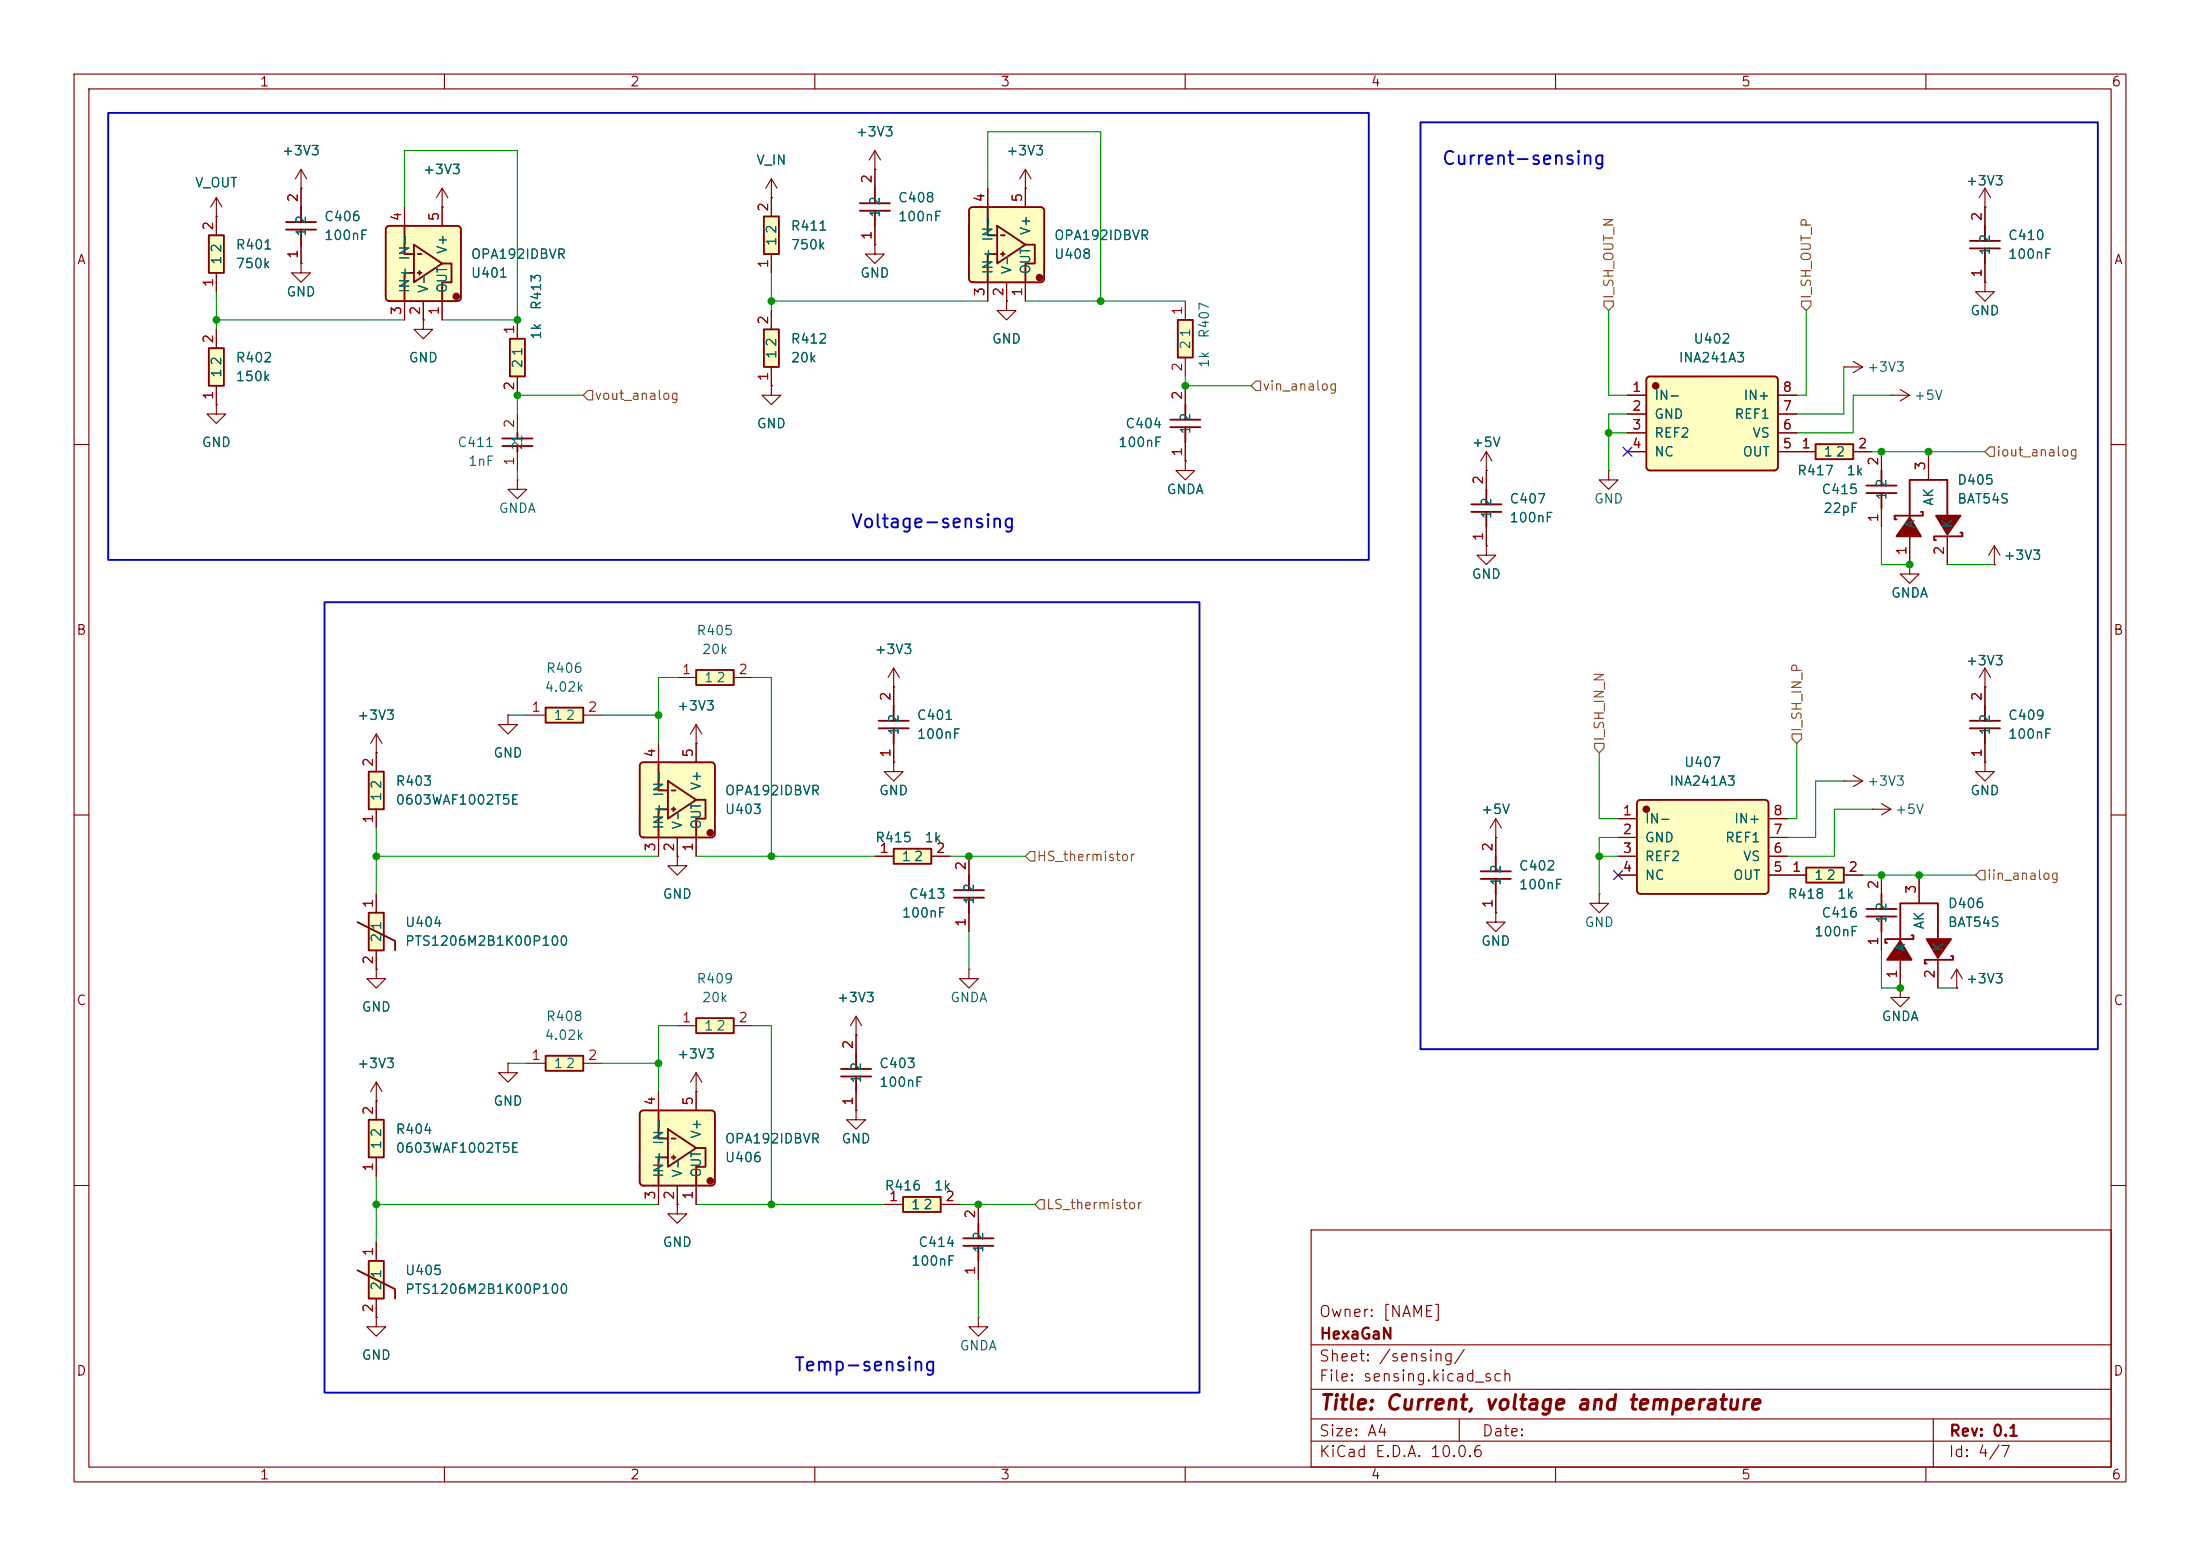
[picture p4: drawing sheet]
<svg xmlns="http://www.w3.org/2000/svg" width="297mm" height="210mm" viewBox="0 0 297 210" stroke-linecap="round" stroke-linejoin="round" font-family="sans-serif">
<g fill="none" stroke="#840000" stroke-width=".15">
<path d="M10 10h277v190h-277zM12 12h273v186h-273zM60 10v2M110 10v2M160 10v2M210 10v2M260 10v2M118.1 33v1.3h1.3l-1.3 1.3-1.3-1.3h1.3M118.1 33h.1M118.1 22.9h.1M118.1 20.3l-.8 1.3M118.1 20.3l.8 1.3"/>
<path d="M118.1 20.3v2.6M104.1 52.1v1.2h1.3l-1.3 1.3-1.2-1.3h1.2M104.1 52.1h.1M10 60h2M285 60h2M10 110h2M285 110h2M10 160h2M177 166h108v32h-108zM285 160h2M60 198v2M110 198v2"/>
<path d="M160 198v2M177 194.5h108M177 191.5h108M177 187.5h108M177 181.5h108M197 191.5v3M210 198v2M260 198v2M261 191.5v6.5"/>
</g>
<path d="M86.5 150l.4-.1h9.2l.3 .2 .1 .3v9.2l-.1 .3-.4 .1h-9.1a.51 .51 0 0 1-.5-.5v-9.2z" fill="#ffffc2"/>
<circle cx="95.9" cy="159.4" r=".38" fill="#840000" stroke="#840000" stroke-width=".25"/>
<path d="M86.5 150l.4-.1h9.2l.3 .2 .1 .3v9.2l-.1 .3-.4 .1h-9.1a.51 .51 0 0 1-.5-.5v-9.2zM88.9 149.9v3.8h1.3M90.2 152.4l3.8 2.5-3.8 2.6zM90.2 156.2h-1.3v3.8M90.7 153.7h.5M90.7 156.2h.5M90.9 156v.5M94 154.9h1.2v2.6h-1.2v2.5" fill="none" stroke="#840000" stroke-width=".25"/>
<path d="M88.9 147.3v2.6M94 147.3v2.6M88.9 160v2.6M91.4 160v2.6M94 160v2.6" fill="none" stroke="#840000" stroke-width=".15"/>
<path d="M131 28.1l.3-.2h9.3l.3 .3 .1 .2v9.3l-.2 .3-.3 .1h-9.2a.51 .51 0 0 1-.5-.5v-9.3z" fill="#ffffc2"/>
<circle cx="140.3" cy="37.5" r=".38" fill="#840000" stroke="#840000" stroke-width=".25"/>
<path d="M131 28.1l.3-.2h9.3l.3 .3 .1 .2v9.3l-.2 .3-.3 .1h-9.2a.51 .51 0 0 1-.5-.5v-9.3zM133.3 27.9v3.9h1.3M134.6 30.5l3.8 2.5-3.8 2.6zM134.6 34.3h-1.3v3.8M135.1 31.8h.5M135.1 34.3h.5M135.4 34v.5M138.4 33h1.3v2.6h-1.3v2.5" fill="none" stroke="#840000" stroke-width=".25"/>
<path d="M133.3 25.4v2.5M133.3 38.1v2.5M135.9 38.1v2.5M138.4 25.4v2.5M138.4 38.1v2.5" fill="none" stroke="#840000" stroke-width=".15"/>
<path d="M86.5 103l.4-.1h9.2l.3 .2 .1 .3v9.2l-.1 .3-.4 .1h-9.1a.51 .51 0 0 1-.5-.5v-9.2z" fill="#ffffc2"/>
<circle cx="95.9" cy="112.4" r=".38" fill="#840000" stroke="#840000" stroke-width=".25"/>
<g fill="none" stroke="#840000" stroke-width=".25">
<path d="M38.6 31h4.1M38.6 30h4.1M40.6 27.9v2.1M40.6 31v2M116.1 28.4h4M116.1 27.4h4M118.1 25.4v2M118.1 28.4v2.1M86.5 103l.4-.1h9.2l.3 .2 .1 .3v9.2l-.1 .3-.4 .1h-9.1a.51 .51 0 0 1-.5-.5v-9.2zM88.9 102.9v3.8h1.3M90.2 105.4l3.8 2.6-3.8 2.5zM90.2 109.2h-1.3v3.8"/>
<path d="M90.7 106.7h.5M90.7 109.2h.5M90.9 109v.5M94 108h1.2v2.5h-1.2v2.5M130.8 118.1v2M128.8 121.2h4M128.8 120.1h4M130.8 121.2v2"/>
</g>
<g fill="none" stroke="#840000" stroke-width=".15">
<path d="M29.2 29.2h.1M29.2 26.7l-.8 1.2M29.2 26.7l.8 1.2M29.2 26.7v2.5M40.6 25.4v2.5M40.6 33v2.6M118.1 22.9v2.5M118.1 30.5v2.5M138.4 25.4h.1M138.4 22.9l-.7 1.2M138.4 22.9l.8 1.2M138.4 22.9v2.5"/>
<path d="M94 97.8v5.1M94 97.8l-.8 1.3M94 97.8l.7 1.3M88.9 100.3v2.6M88.9 113v2.6M91.4 115.6v1.2h1.3l-1.3 1.3-1.2-1.3h1.2M91.4 115.6h.1M91.4 113v2.6M94 100.3h.1M94 113v2.6M130.8 115.6v2.5M130.8 130.8v1.3h1.3l-1.3 1.3-1.3-1.3h1.3"/>
<path d="M130.8 130.8h.1M130.8 123.2v2.5M264.2 133.4h.1M264.2 130.8l-.8 1.3M264.2 130.8l.7 1.3M264.2 130.8v2.6M50.8 148.6h.1M50.8 146.1l-.8 1.2M50.8 146.1l.8 1.2M50.8 146.1v2.5"/>
</g>
<path d="M28.2 31.8h2v5h-2z" fill="#ffffc2"/>
<path d="M28.2 31.8h2v5h-2z" fill="none" stroke="#840000" stroke-width=".25"/>
<path d="M29.2 29.2v2.6M29.2 36.8v2.6" fill="none" stroke="#840000" stroke-width=".15"/>
<path d="M103.1 44.5h2.1v5h-2.1z" fill="#ffffc2"/>
<path d="M103.1 44.5h2.1v5h-2.1z" fill="none" stroke="#840000" stroke-width=".25"/>
<path d="M104.1 41.9v2.6M104.1 49.5v2.6" fill="none" stroke="#840000" stroke-width=".15"/>
<path d="M94 137.4h5.1v2h-5.1z" fill="#ffffc2"/>
<path d="M94 137.4h5.1v2h-5.1z" fill="none" stroke="#840000" stroke-width=".25"/>
<path d="M91.4 138.4h2.6M99.1 138.4h2.5M94 147.3h.1M94 144.8l-.8 1.3M94 144.8l.7 1.3M94 144.8v2.5" fill="none" stroke="#840000" stroke-width=".15"/>
<path d="M103.1 29.2h2.1v5.1h-2.1z" fill="#ffffc2"/>
<path d="M103.1 29.2h2.1v5.1h-2.1zM118.6 98.3h4.1M118.6 97.3h4.1M120.6 95.3v2M120.6 98.3v2" fill="none" stroke="#840000" stroke-width=".25"/>
<path d="M104.1 26.7v2.5M104.1 34.3v2.5M120.6 92.7v2.6M120.6 102.9v1.2h1.3l-1.3 1.3-1.2-1.3h1.2M120.6 102.9h.1M120.6 100.3v2.6" fill="none" stroke="#840000" stroke-width=".15"/>
<path d="M120.6 114.6h5.1v2h-5.1z" fill="#ffffc2"/>
<path d="M120.6 114.6h5.1v2h-5.1zM113.5 145.3h4.1M113.5 144.3h4.1M115.6 142.2v2.1M115.6 145.3v2" fill="none" stroke="#840000" stroke-width=".25"/>
<g fill="none" stroke="#840000" stroke-width=".15">
<path d="M40.6 25.4h.1M40.6 22.9l-.7 1.2M40.6 22.9l.8 1.2M40.6 22.9v2.5M68.6 96.5v1.3h1.2l-1.2 1.3-1.3-1.3h1.3M68.6 96.5h.1M118.1 115.6h2.5M125.7 115.6h2.6M115.6 139.7h.1M115.6 137.2v5M115.6 137.2l-.8 1.2M115.6 137.2l.7 1.2"/>
<path d="M115.6 149.9v1.2h1.2l-1.2 1.3-1.3-1.3h1.3M115.6 149.9h.1M115.6 147.3v2.6"/>
</g>
<path d="M68.8 45.7h2.1v5.1h-2.1z" fill="#ffffc2"/>
<path d="M68.8 45.7h2.1v5.1h-2.1z" fill="none" stroke="#840000" stroke-width=".25"/>
<path d="M69.8 43.2v2.5M69.8 50.8v2.5" fill="none" stroke="#840000" stroke-width=".15"/>
<path d="M52.2 30.6l.4-.1h9.2l.3 .2 .1 .3v9.2l-.1 .3-.4 .1h-9.1a.51 .51 0 0 1-.5-.5v-9.2z" fill="#ffffc2"/>
<circle cx="61.6" cy="40" r=".38" fill="#840000" stroke="#840000" stroke-width=".25"/>
<path d="M52.2 30.6l.4-.1h9.2l.3 .2 .1 .3v9.2l-.1 .3-.4 .1h-9.1a.51 .51 0 0 1-.5-.5v-9.2zM54.6 30.5v3.8h1.3M55.9 33l3.8 2.6-3.8 2.5zM55.9 36.8h-1.3v3.8M56.4 34.3h.5M56.4 36.8h.5M56.6 36.6v.5M59.7 35.6h1.3v2.5h-1.3v2.5M67.8 59.2h4.1M69.8 58.4v.8M67.8 60.2h4.1M69.8 60.2v.8" fill="none" stroke="#840000" stroke-width=".25"/>
<g fill="none" stroke="#840000" stroke-width=".15">
<path d="M54.6 27.9v2.6M59.7 27.9h.1M59.7 25.4v5.1M59.7 25.4l-.8 1.3M59.7 25.4l.8 1.3M54.6 40.6v2.6M57.1 40.6v2.6M59.7 40.6v2.6M69.8 55.9v2.5M135.9 40.6v1.3h1.3l-1.3 1.3-1.3-1.3h1.3M135.9 40.6h.1M69.8 64.8v1.2h1.3l-1.3 1.3-1.2-1.3h1.2"/>
<path d="M69.8 64.8h.1M69.8 61v2.5"/>
</g>
<path d="M159 43.2h2v5.1h-2z" fill="#ffffc2"/>
<path d="M159 43.2h2v5.1h-2z" fill="none" stroke="#840000" stroke-width=".25"/>
<path d="M160 40.6v2.6M160 48.3v2.5M248.9 105.4h.1M248.9 105.4h2.6M250.2 104.6l1.3 .8M251.5 105.4l-1.3 .8" fill="none" stroke="#840000" stroke-width=".15"/>
<path d="M243.8 117.1h5.1v2h-5.1z" fill="#ffffc2"/>
<path d="M243.8 117.1h5.1v2h-5.1z" fill="none" stroke="#840000" stroke-width=".25"/>
<path d="M241.3 118.1h2.5M248.9 118.1h2.6" fill="none" stroke="#840000" stroke-width=".15"/>
<path d="M73.7 95.5h5v2h-5z" fill="#ffffc2"/>
<path d="M73.7 95.5h5v2h-5z" fill="none" stroke="#840000" stroke-width=".25"/>
<path d="M71.1 96.5h2.6M78.7 96.5h2.6" fill="none" stroke="#840000" stroke-width=".15"/>
<path d="M49.8 104.1h2v5.1h-2z" fill="#ffffc2"/>
<path d="M158 57.7h4.1M158 56.6h4.1M160 54.6v2M160 57.7v2M49.8 104.1h2v5.1h-2zM256.5 127v-5.1h5.1v5.1M258.1 126.2h.2v.5h-3.8v.6h.3M263.4 129h.3v.5h-3.9v.5h.3" fill="none" stroke="#840000" stroke-width=".25"/>
<g fill="none" stroke="#840000" stroke-width=".15">
<path d="M40.6 35.6v1.2h1.3l-1.3 1.3-1.2-1.3h1.2M40.6 35.6h.1M29.2 54.6v1.3h1.3l-1.3 1.3-1.3-1.3h1.3M29.2 54.6h.1M57.1 43.2v1.3h1.3l-1.3 1.2-1.2-1.2h1.2M57.1 43.2h.1M160 52.1v2.5M160 59.7v2.5M160 62.2v1.3h1.3l-1.3 1.3-1.3-1.3h1.3M160 62.2h.1M50.8 101.6v2.5M50.8 109.2v2.6"/>
<path d="M252.7 109.2h.1M252.7 109.2h2.6M254 108.5l1.3 .7M255.3 109.2l-1.3 .8M259.1 118.1v3.8M256.5 129.5v3.9M261.6 129.5v3.9"/>
</g>
<g fill="#840000" stroke="#840000" stroke-width=".25">
<path d="M256.5 127l1.6 2.5h-3.3z"/>
<path d="M260.1 126.7h3.3l-1.8 2.6z"/>
</g>
<path d="M28.2 47h2v5.1h-2z" fill="#ffffc2"/>
<path d="M28.2 47h2v5.1h-2zM265.9 98.3h4.1M265.9 97.3h4.1M268 95.3v2M268 98.3v2M252 123.7h4M252 122.7h4M254 120.7v2M254 123.7v2" fill="none" stroke="#840000" stroke-width=".25"/>
<g fill="none" stroke="#840000" stroke-width=".15">
<path d="M104.1 26.7h.1M104.1 24.1l-.7 1.3M104.1 24.1l.8 1.3M104.1 24.1v2.6M29.2 44.5v2.5M29.2 52.1v2.5M268 92.7h.1M268 90.2v5.1M268 90.2l-.8 1.2M268 90.2l.7 1.2M254 118.1v2.6M268 102.9v1.2h1.2l-1.2 1.3-1.3-1.3h1.3"/>
<path d="M268 102.9h.1M268 100.3v2.6M254 125.7v2.6"/>
</g>
<path d="M221.1 108.1l.3-.1h16.9h.2l.3 .4v11.7a.51 .51 0 0 1-.5 .6h-16.8l-.3-.1-.2-.4v-11.7z" fill="#ffffc2"/>
<circle cx="222.3" cy="109.2" r=".38" fill="#840000" stroke="#840000" stroke-width=".25"/>
<path d="M198.6 69.1h4.1M198.6 68.1h4.1M200.7 66v2.1M200.7 69.1v2M199.9 118.6h4.1M199.9 117.6h4.1M201.9 115.6v2M201.9 118.6v2.1M221.1 108.1l.3-.1h16.9h.2l.3 .4v11.7a.51 .51 0 0 1-.5 .6h-16.8l-.3-.1-.2-.4v-11.7z" fill="none" stroke="#840000" stroke-width=".25"/>
<g fill="none" stroke="#840000" stroke-width=".15">
<path d="M200.7 63.5h.1M200.7 61v5M200.7 71.1v2.6M200.7 61l-.8 1.2M200.7 61l.7 1.2M201.9 113v2.6M218.4 110.5h2.6M218.4 113h2.6M218.4 115.6h2.6M218.4 118.1h2.6M238.8 110.5h2.5M238.8 113h2.5"/>
<path d="M238.8 115.6h2.5M238.8 118.1h2.5M201.9 123.2v1.3h1.3l-1.3 1.2-1.2-1.2h1.2M201.9 123.2h.1M201.9 120.7v2.5M215.9 120.7v1.2h1.3l-1.3 1.3-1.3-1.3h1.3M215.9 120.7h.1M256.5 133.4v1.2h1.3l-1.3 1.3-1.2-1.3h1.2M256.5 133.4h.1"/>
</g>
<path d="M245.1 59.9h5.1v2.1h-5.1z" fill="#ffffc2"/>
<path d="M245.1 59.9h5.1v2.1h-5.1z" fill="none" stroke="#840000" stroke-width=".25"/>
<path d="M242.6 61h2.5M250.2 61h2.5" fill="none" stroke="#840000" stroke-width=".15"/>
<path d="M222.4 50.9l.3-.1h16.8l.3 .1 .2 .3v11.8a.51 .51 0 0 1-.5 .5h-16.7l-.3-.1-.2-.3-.1-11.8z" fill="#ffffc2"/>
<g fill="#840000" stroke="#840000" stroke-width=".25">
<path d="M257.8 69.9l1.5 2.5h-3.3z"/>
<path d="M261.4 69.6h3.3l-1.8 2.5z"/>
<circle cx="223.5" cy="52.1" r=".38"/>
</g>
<g fill="none" stroke="#840000" stroke-width=".25">
<path d="M265.9 33.5h4.1M265.9 32.5h4.1M268 30.5v2M268 33.5v2.1M222.4 50.9l.3-.1h16.8l.3 .1 .2 .3v11.8a.51 .51 0 0 1-.5 .5h-16.7l-.3-.1-.2-.3-.1-11.8zM252 66.5h4M252 65.5h4M254 63.5v2M254 66.5v2.1M257.8 69.9v-5.1h5.1v5.1M259.3 69.1h.3v.5h-3.8v.5h.2M264.7 71.9h.2v.5h-3.8v.5h.3"/>
<path d="M130 168.1h4.1M130 167.1h4.1M132.1 165.1v2M132.1 168.1v2.1"/>
</g>
<g fill="none" stroke="#840000" stroke-width=".15">
<path d="M268 27.9h.1M268 38.1v1.3h1.2l-1.2 1.2-1.3-1.2h1.3M268 38.1h.1M268 25.4v5.1M268 35.6v2.5M268 25.4l-.8 1.3M268 25.4l.7 1.3M219.7 53.3h2.5M219.7 55.9h2.5M219.7 58.4h2.5M240 53.3h2.6M240 55.9h2.6"/>
<path d="M240 58.4h2.6M248.9 49.5h.1M248.9 49.5h2.6M250.2 48.8l1.3 .7M251.5 49.5l-1.3 .8M255.3 53.3h.1M255.3 53.3h2.5M256.5 52.6l1.3 .7M257.8 53.3l-1.3 .8M200.7 73.7v1.2h1.2l-1.2 1.3-1.3-1.3h1.3M200.7 73.7h.1M217.2 63.5v1.3h1.2l-1.2 1.2-1.3-1.2h1.3"/>
<path d="M217.2 63.5h.1M219.7 61h2.5M240 61h2.6M254 61v2.5M254 68.6v2.5M257.8 76.2v1.3h1.3l-1.3 1.2-1.3-1.2h1.3M257.8 76.2h.1M257.8 72.4v3.8M260.3 61v3.8M262.9 72.4v3.8M269.2 76.2h.1M269.2 73.7l-.7 1.2"/>
<path d="M269.2 73.7l.8 1.2M269.2 73.7v2.5M201.9 113h.1M201.9 110.5l-.7 1.3M201.9 110.5l.8 1.3M201.9 110.5v2.5M91.4 162.6v1.2h1.3l-1.3 1.3-1.2-1.3h1.2M91.4 162.6h.1M132.1 177.8v1.3h1.2l-1.2 1.2-1.3-1.2h1.3M132.1 177.8h.1M132.1 162.6v2.5M132.1 170.2v2.5"/>
</g>
<path d="M121.9 161.5h5.1v2.1h-5.1z" fill="#ffffc2"/>
<path d="M121.9 161.5h5.1v2.1h-5.1z" fill="none" stroke="#840000" stroke-width=".25"/>
<path d="M119.4 162.6h2.5M127 162.6h2.5" fill="none" stroke="#840000" stroke-width=".15"/>
<path d="M73.7 142.5h5v2h-5z" fill="#ffffc2"/>
<path d="M73.7 142.5h5v2h-5z" fill="none" stroke="#840000" stroke-width=".25"/>
<path d="M71.1 143.5h2.6M78.7 143.5h2.6M50.8 177.8v1.3h1.3l-1.3 1.2-1.3-1.2h1.3M50.8 177.8h.1" fill="none" stroke="#840000" stroke-width=".15"/>
<path d="M49.8 151.1h2v5.1h-2z" fill="#ffffc2"/>
<path d="M49.8 151.1h2v5.1h-2z" fill="none" stroke="#840000" stroke-width=".25"/>
<path d="M50.8 99.1v2.5M50.8 99.1l-.8 1.2M50.8 99.1l.8 1.2M120.6 92.7h.1M120.6 90.2l-.7 1.2M120.6 90.2l.8 1.2M120.6 90.2v2.5M50.8 101.6h.1M50.8 148.6v2.5M50.8 156.2v2.6M68.6 143.5v1.3h1.2l-1.2 1.3-1.3-1.3h1.3M68.6 143.5h.1" fill="none" stroke="#840000" stroke-width=".15"/>
<path d="M94 90.4h5.1v2.1h-5.1z" fill="#ffffc2"/>
<path d="M94 90.4h5.1v2.1h-5.1z" fill="none" stroke="#840000" stroke-width=".25"/>
<path d="M91.4 91.4h2.6M99.1 91.4h2.5" fill="none" stroke="#840000" stroke-width=".15"/>
<path d="M49.8 123.2h2v5.1h-2z" fill="#ffffc2"/>
<path d="M48.3 124.5l5 2.5v1.3M49.8 123.2h2v5.1h-2z" fill="none" stroke="#840000" stroke-width=".25"/>
<path d="M50.8 120.7v2.5M50.8 128.3v2.5" fill="none" stroke="#840000" stroke-width=".15"/>
<path d="M49.8 170.2h2v5.1h-2z" fill="#ffffc2"/>
<path d="M48.3 171.5l5 2.5v1.3M49.8 170.2h2v5.1h-2z" fill="none" stroke="#840000" stroke-width=".25"/>
<g fill="none" stroke="#840000" stroke-width=".15">
<path d="M29.2 29.2h.1M29.2 29.2v2.6M29.2 36.8v2.6M40.6 35.6h.1M40.6 25.4h.1M40.6 25.4v2.5M40.6 33v2.6M54.6 27.9v2.6M59.7 27.9h.1M59.7 27.9v2.6M104.1 26.7h.1M104.1 26.7v2.5"/>
<path d="M104.1 34.3v2.5M118.1 33h.1M118.1 22.9h.1M118.1 22.9v2.5M118.1 30.5v2.5M133.3 25.4v2.5M133.3 38.1v2.5M135.9 38.1v2.5M138.4 25.4h.1M138.4 25.4v2.5M138.4 38.1v2.5M268 27.9h.1"/>
<path d="M268 38.1h.1M268 27.9v2.6M268 35.6v2.5M29.2 54.6h.1M29.2 44.5v2.5M29.2 52.1v2.5M54.6 40.6v2.6M57.1 43.2h.1M57.1 40.6v2.6M59.7 40.6v2.6M69.8 43.2v2.5M69.8 50.8v2.5"/>
<path d="M104.1 52.1h.1M104.1 41.9v2.6M104.1 49.5v2.6M135.9 40.6h.1M160 52.1v2.5M160 59.7v2.5M219.7 53.3h2.5M219.7 55.9h2.5M219.7 58.4h2.5M240 53.3h2.6M240 55.9h2.6M240 58.4h2.6"/>
<path d="M160 62.2h.1M200.7 63.5h.1M200.7 73.7h.1M200.7 63.5v2.5M200.7 71.1v2.6M219.7 61h2.5M240 61h5.1M250.2 61h2.5M254 61v2.5M254 68.6v2.5M257.8 76.2h.1M257.8 72.4v3.8"/>
<path d="M260.3 61v3.8M262.9 72.4v3.8M269.2 76.2h.1M68.6 96.5h.1M120.6 92.7h.1M120.6 92.7v2.6M268 92.7h.1M268 92.7v2.6M50.8 101.6h.1M50.8 101.6v2.5M50.8 109.2v2.6M88.9 100.3v2.6"/>
<path d="M88.9 113v2.6M91.4 115.6h.1M91.4 113v2.6M94 100.3h.1M94 100.3v2.6M94 113v2.6M118.1 115.6h2.5M120.6 102.9h.1M120.6 100.3v2.6M125.7 115.6h2.6M130.8 115.6v2.5M201.9 113h.1"/>
<path d="M201.9 113v2.6M218.4 115.6h2.6M218.4 118.1h2.6M218.4 110.5h2.6M218.4 113h2.6M238.8 115.6h2.5M238.8 118.1h5M238.8 110.5h2.5M238.8 113h2.5M248.9 118.1h2.6M254 118.1v2.6M259.1 118.1v3.8"/>
<path d="M268 102.9h.1M268 100.3v2.6M50.8 130.8v1.3h1.3l-1.3 1.3-1.3-1.3h1.3M50.8 130.8h.1M50.8 120.7v2.5M50.8 128.3v2.5M115.6 139.7h.1M115.6 139.7v2.5M130.8 123.2v2.5M201.9 123.2h.1M201.9 120.7v2.5M254 125.7v2.6"/>
<path d="M256.5 133.4h.1M256.5 129.5v3.9M261.6 129.5v3.9M264.2 133.4h.1M50.8 148.6h.1M50.8 148.6v2.5M50.8 156.2v2.6M68.6 143.5h.1M88.9 147.3v2.6M94 147.3h.1M94 147.3v2.6M115.6 149.9h.1"/>
<path d="M115.6 147.3v2.6M50.8 177.8h.1M50.8 167.6v2.6M50.8 175.3v2.5M88.9 160v2.6M91.4 162.6h.1M91.4 160v2.6M94 160v2.6M119.4 162.6h2.5M127 162.6h2.5M132.1 162.6v2.5M132.1 170.2v2.5"/>
</g>
<path d="M78.7 53.3l.7-.6h.6v1.3h-.6zM169.5 51.4h.7v1.3h-.7l-.6-.6zM216.5 40.6h1.3v.7l-.6 .6-.7-.6zM243.2 40.6h1.3v.7l-.7 .6-.6-.6zM268.6 60.3h.6v1.3h-.6l-.6-.6zM241.9 99.1h1.3v.6l-.6 .6-.7-.6zM139.1 114.9h.6v1.3h-.6l-.7-.6zM215.3 100.3h1.2v.7l-.6 .6-.6-.6zM267.3 117.5h.7v1.2h-.7l-.6-.6zM140.3 161.9h.7v1.3h-.7l-.6-.6z" fill="none" stroke="#725600" stroke-width=".15"/>
<g fill="none" stroke="#009600" stroke-width=".15">
<path d="M29.2 39.4v5.1M54.6 27.9v-7.6h15.2v22.9h-10.1M104.1 36.8v5.1M133.3 25.4v-7.6h15.3v22.8M29.2 43.2h25.4M78.7 53.3h-8.9v2.6M104.1 40.6h29.2M138.4 40.6h21.6M160 50.8v1.3h8.9M217.2 41.9v11.4h2.5M217.2 58.4h2.5M219.7 55.9h-2.5v7.6"/>
<path d="M243.8 41.9v11.4h-1.2M248.9 49.5v6.4h-6.3M255.3 53.3h-5.1v5.1h-7.6M69.8 63.5v1.3M252.7 61h15.3M254 71.1v5.1h3.8M262.9 76.2h6.3M68.6 96.5h2.5M81.3 96.5h7.6M91.4 91.4h-2.5v8.9M101.6 91.4h2.5v24.2M50.8 115.6h38.1"/>
<path d="M50.8 111.8v8.9M94 115.6h24.1M128.3 115.6h10.1M215.9 115.6h2.5M215.9 101.6v8.9h2.5M218.4 113h-2.5v7.7M242.6 100.3v10.2h-1.3M248.9 105.4h-3.8v7.6h-3.8M251.5 118.1h15.2M252.7 109.2h-5.1v6.4h-6.3M91.4 138.4h-2.5v8.9M101.6 138.4h2.5v24.2"/>
<path d="M130.8 125.7v5.1M254 128.3v5.1h2.5M261.6 133.4h2.6M50.8 158.8v8.8M68.6 143.5h2.5M81.3 143.5h7.6M50.8 162.6h38.1M94 162.6h25.4M129.5 162.6h10.2M132.1 172.7v5.1"/>
</g>
<path d="M219.1 60.4l1.2 1.2M220.3 60.4l-1.2 1.2M217.8 117.5l1.2 1.2M219 117.5l-1.2 1.2" fill="none" stroke="#000084" stroke-width=".15"/>
<path d="M14.6 15.2h170.2v60.4h-170.2zM191.8 16.5h91.4v125.1h-91.4zM43.8 81.3h118.1v106.7h-118.1z" fill="none" stroke="#0000c2" stroke-width=".25"/>
<g fill="#009600" stroke="#009600" stroke-width=".14">
<circle cx="104.1" cy="115.6" r=".46"/>
<circle cx="130.8" cy="115.6" r=".46"/>
<circle cx="160" cy="52.1" r=".46"/>
<circle cx="217.2" cy="58.4" r=".46"/>
<circle cx="254" cy="61" r=".46"/>
<circle cx="148.6" cy="40.6" r=".46"/>
<circle cx="104.1" cy="40.6" r=".46"/>
<circle cx="88.9" cy="96.5" r=".46"/>
<circle cx="29.2" cy="43.2" r=".46"/>
<circle cx="69.8" cy="53.3" r=".46"/>
<circle cx="69.8" cy="43.2" r=".46"/>
<circle cx="254" cy="118.1" r=".46"/>
<circle cx="256.5" cy="133.4" r=".46"/>
<circle cx="259.1" cy="118.1" r=".46"/>
<circle cx="215.9" cy="115.6" r=".46"/>
<circle cx="260.3" cy="61" r=".46"/>
<circle cx="257.8" cy="76.2" r=".46"/>
<circle cx="88.9" cy="143.5" r=".46"/>
<circle cx="104.1" cy="162.6" r=".46"/>
<circle cx="50.8" cy="162.6" r=".46"/>
<circle cx="50.8" cy="115.6" r=".46"/>
<circle cx="132.1" cy="162.6" r=".46"/>
</g>
<text font-size="2" fill="#840000" x="178" y="190.8">Title: Current, voltage and temperature</text>
<g font-size="1.8" fill="#0000c2">
<text x="194.6" y="22.7">Current-sensing</text>
<text x="114.8" y="71.7">Voltage-sensing</text>
<text x="107.1" y="185.5">Temp-sensing</text>
</g>
<g font-size="1.5" fill="#840000">
<text x="178" y="178.1">Owner: [NAME]</text>
<text x="178" y="184.1">Sheet: /sensing/</text>
<text x="178" y="181.1">HexaGaN</text>
<text x="178" y="186.8">File: sensing.kicad_sch</text>
<text x="178" y="197">KiCad E.D.A. 10.0.6</text>
<text x="178" y="194.2">Size: A4</text>
<text x="200" y="194.2">Date:</text>
<text x="263" y="197">Id: 4/7</text>
<text x="263" y="194.2">Rev: 0.1</text>
</g>
<g font-size="1.3" fill="#840000">
<text x="35" y="12">1</text>
<text x="85" y="12">2</text>
<text x="135" y="12">3</text>
<text x="185" y="12">4</text>
<text x="235" y="12">5</text>
<text x="285" y="12">6</text>
<text x="10.3" y="36">A</text>
<text x="285.3" y="36">A</text>
<text x="10.2" y="86">B</text>
<text x="285.2" y="86">B</text>
<text x="10.2" y="136">C</text>
<text x="285.2" y="136">C</text>
<text x="10.2" y="186">D</text>
<text x="285.2" y="186">D</text>
<text x="35" y="200">1</text>
<text x="85" y="200">2</text>
<text x="135" y="200">3</text>
<text x="185" y="200">4</text>
<text x="235" y="200">5</text>
<text x="285" y="200">6</text>
</g>
<g font-size="1.3" fill="#006464">
<text x="38" y="21.3">+3V3</text>
<text x="57" y="23.8">+3V3</text>
<text x="102" y="22.6">V_IN</text>
<text x="115.4" y="18.7">+3V3</text>
<text x="135.8" y="21.3">+3V3</text>
<text x="26.2" y="25.6">V_OUT</text>
<text x="119.1" y="29.5" transform="rotate(-90 119.1 29.5)">1</text>
<text x="119.1" y="27.9" transform="rotate(-90 119.1 27.9)">2</text>
<text x="121.1" y="27.6">C408</text>
<text x="265.3" y="25.3">+3V3</text>
<text x="30.2" y="35.8" transform="rotate(-90 30.2 35.8)">1</text>
<text x="30.2" y="34.2" transform="rotate(-90 30.2 34.2)">2</text>
<text x="31.7" y="34">R401</text>
<text x="41.6" y="32" transform="rotate(-90 41.6 32)">1</text>
<text x="41.6" y="30.4" transform="rotate(-90 41.6 30.4)">2</text>
<text x="43.7" y="30.2">C406</text>
<text x="43.7" y="32.7">100nF</text>
<text x="60.7" y="34.4" transform="rotate(-90 60.7 34.4)">V+</text>
<text x="63.5" y="35.3">OPA192IDBVR</text>
<text x="105.1" y="33.3" transform="rotate(-90 105.1 33.3)">1</text>
<text x="105.1" y="31.7" transform="rotate(-90 105.1 31.7)">2</text>
<text x="106.7" y="31.4">R411</text>
<text x="106.7" y="34">750k</text>
<text x="121.1" y="30.2">100nF</text>
<text x="139.4" y="31.8" transform="rotate(-90 139.4 31.8)">V+</text>
<text x="142.2" y="35.3">U408</text>
<text x="142.2" y="32.7">OPA192IDBVR</text>
<text x="268.9" y="34.6" transform="rotate(-90 268.9 34.6)">1</text>
<text x="268.9" y="32.9" transform="rotate(-90 268.9 32.9)">2</text>
<text x="271" y="32.7">C410</text>
<text x="271" y="35.3">100nF</text>
<text x="31.7" y="36.5">750k</text>
<text x="38.6" y="40.3">GND</text>
<text x="55.6" y="39.7" transform="rotate(-90 55.6 39.7)">IN+ IN-</text>
<text x="58.1" y="39.7" transform="rotate(-90 58.1 39.7)">V-</text>
<text x="60.7" y="39.7" transform="rotate(-90 60.7 39.7)">OUT</text>
<text x="63.5" y="37.8">U401</text>
<text x="73.4" y="41.9" transform="rotate(-90 73.4 41.9)">R413</text>
<text x="116" y="37.8">GND</text>
<text x="134.3" y="37.1" transform="rotate(-90 134.3 37.1)">IN+ IN-</text>
<text x="136.9" y="37.1" transform="rotate(-90 136.9 37.1)">V-</text>
<text x="139.4" y="37.1" transform="rotate(-90 139.4 37.1)">OUT</text>
<text x="73.4" y="45.9" transform="rotate(-90 73.4 45.9)">1k</text>
<text x="105.1" y="46.9" transform="rotate(-90 105.1 46.9)">2</text>
<text x="106.7" y="46.7">R412</text>
<text x="133.8" y="46.7">GND</text>
<text x="161" y="47.3" transform="rotate(-90 161 47.3)">2</text>
<text x="161" y="45.6" transform="rotate(-90 161 45.6)">1</text>
<text x="163.5" y="45.8" transform="rotate(-90 163.5 45.8)">R407</text>
<text x="228.5" y="46.7">U402</text>
<text x="265.9" y="42.9">GND</text>
<text x="30.2" y="51.1" transform="rotate(-90 30.2 51.1)">1</text>
<text x="30.2" y="49.4" transform="rotate(-90 30.2 49.4)">2</text>
<text x="31.7" y="49.2">R402</text>
<text x="31.7" y="51.8">150k</text>
<text x="55.1" y="49.2">GND</text>
<text x="70.8" y="49.8" transform="rotate(-90 70.8 49.8)">2</text>
<text x="70.8" y="48.2" transform="rotate(-90 70.8 48.2)">1</text>
<text x="105.1" y="48.5" transform="rotate(-90 105.1 48.5)">1</text>
<text x="106.7" y="49.2">20k</text>
<text x="163.5" y="49.8" transform="rotate(-90 163.5 49.8)">1k</text>
<text x="226.5" y="49.2">INA241A3</text>
<text x="252" y="50.5">+3V3</text>
<text x="102.1" y="58.1">GND</text>
<text x="151.8" y="58.1">C404</text>
<text x="161" y="58.7" transform="rotate(-90 161 58.7)">1</text>
<text x="161" y="57.1" transform="rotate(-90 161 57.1)">2</text>
<text x="223.2" y="54.3">IN-</text>
<text x="223.2" y="56.8">GND</text>
<text x="223.2" y="59.4">REF2</text>
<text x="234.1" y="56.8">REF1</text>
<text x="235.3" y="54.3">IN+</text>
<text x="236.5" y="59.4">VS</text>
<text x="258.3" y="54.3">+5V</text>
<text x="27.1" y="60.7">GND</text>
<text x="61.7" y="60.7">C411</text>
<text x="63.1" y="63.2">1nF</text>
<text x="70.8" y="60.9" transform="rotate(-90 70.8 60.9)">21</text>
<text x="150.9" y="60.7">100nF</text>
<text x="198.6" y="60.7">+5V</text>
<text x="223.2" y="61.9">NC</text>
<text x="235.2" y="61.9">OUT</text>
<text x="242.5" y="64.5">R417</text>
<text x="246.1" y="61.9">1</text>
<text x="247.7" y="61.9">2</text>
<text x="249.2" y="64.5">1k</text>
<text x="255" y="66" transform="rotate(-90 255 66)">2</text>
<text x="264.1" y="65.7">D405</text>
<text x="67.2" y="69.5">GNDA</text>
<text x="157.4" y="67">GNDA</text>
<text x="201.6" y="70.1" transform="rotate(-90 201.6 70.1)">1</text>
<text x="201.6" y="68.5" transform="rotate(-90 201.6 68.5)">2</text>
<text x="203.7" y="68.3">C407</text>
<text x="203.7" y="70.8">100nF</text>
<text x="215.1" y="68.3">GND</text>
<text x="245.8" y="67">C415</text>
<text x="246.1" y="69.5">22pF</text>
<text x="255" y="67.6" transform="rotate(-90 255 67.6)">1</text>
<text x="258.8" y="71.4" transform="rotate(-90 258.8 71.4)">A</text>
<text x="261.3" y="68.4" transform="rotate(-90 261.3 68.4)">AK</text>
<text x="263.9" y="71.4" transform="rotate(-90 263.9 71.4)">K</text>
<text x="264.1" y="68.3">BAT54S</text>
<text x="270.4" y="75.9">+3V3</text>
<text x="198.6" y="78.4">GND</text>
<text x="255.2" y="81">GNDA</text>
<text x="93.9" y="86.1">R405</text>
<text x="94.7" y="88.6">20k</text>
<text x="118" y="88.6">+3V3</text>
<text x="73.4" y="93.7">4.02k</text>
<text x="73.6" y="91.1">R406</text>
<text x="95" y="92.4">1</text>
<text x="96.6" y="92.4">2</text>
<text x="265.3" y="90.1">+3V3</text>
<text x="48.1" y="97.5">+3V3</text>
<text x="74.6" y="97.5">1</text>
<text x="76.3" y="97.5">2</text>
<text x="91.3" y="96.2">+3V3</text>
<text x="121.6" y="99.3" transform="rotate(-90 121.6 99.3)">1</text>
<text x="121.6" y="97.7" transform="rotate(-90 121.6 97.7)">2</text>
<text x="123.7" y="97.5">C401</text>
<text x="123.7" y="100">100nF</text>
<text x="268.9" y="99.3" transform="rotate(-90 268.9 99.3)">1</text>
<text x="268.9" y="97.7" transform="rotate(-90 268.9 97.7)">2</text>
<text x="271" y="97.5">C409</text>
<text x="271" y="100">100nF</text>
<text x="51.8" y="106.6" transform="rotate(-90 51.8 106.6)">2</text>
<text x="53.3" y="106.4">R403</text>
<text x="66.5" y="102.6">GND</text>
<text x="94.9" y="106.8" transform="rotate(-90 94.9 106.8)">V+</text>
<text x="97.8" y="107.6">OPA192IDBVR</text>
<text x="118.6" y="107.6">GND</text>
<text x="225.3" y="106.4">INA241A3</text>
<text x="227.3" y="103.8">U407</text>
<text x="252" y="106.4">+3V3</text>
<text x="265.9" y="107.6">GND</text>
<text x="51.8" y="108.2" transform="rotate(-90 51.8 108.2)">1</text>
<text x="53.3" y="108.9">0603WAF1002T5E</text>
<text x="89.9" y="112" transform="rotate(-90 89.9 112)">IN+ IN-</text>
<text x="92.4" y="112" transform="rotate(-90 92.4 112)">V-</text>
<text x="94.9" y="112" transform="rotate(-90 94.9 112)">OUT</text>
<text x="97.8" y="110.2">U403</text>
<text x="118.1" y="114">R415</text>
<text x="124.7" y="114">1k</text>
<text x="199.9" y="110.2">+5V</text>
<text x="222" y="111.5">IN-</text>
<text x="222" y="114">GND</text>
<text x="232.8" y="114">REF1</text>
<text x="234" y="111.5">IN+</text>
<text x="255.7" y="110.2">+5V</text>
<text x="121.6" y="116.5">1</text>
<text x="123.3" y="116.5">2</text>
<text x="202.9" y="119.7" transform="rotate(-90 202.9 119.7)">1</text>
<text x="202.9" y="118" transform="rotate(-90 202.9 118)">2</text>
<text x="205" y="117.8">C402</text>
<text x="222" y="116.5">REF2</text>
<text x="222" y="119.1">NC</text>
<text x="233.9" y="119.1">OUT</text>
<text x="235.2" y="116.5">VS</text>
<text x="244.8" y="119.1">1</text>
<text x="246.5" y="119.1">2</text>
<text x="51.8" y="125.6" transform="rotate(-90 51.8 125.6)">1</text>
<text x="54.6" y="125.4">U404</text>
<text x="89.4" y="121.6">GND</text>
<text x="121.7" y="124.2">100nF</text>
<text x="122.6" y="121.6">C413</text>
<text x="131.8" y="122.2" transform="rotate(-90 131.8 122.2)">1</text>
<text x="131.8" y="120.6" transform="rotate(-90 131.8 120.6)">2</text>
<text x="205" y="120.3">100nF</text>
<text x="213.8" y="125.4">GND</text>
<text x="241.3" y="121.6">R418</text>
<text x="245.8" y="124.2">C416</text>
<text x="247.9" y="121.6">1k</text>
<text x="255" y="124.7" transform="rotate(-90 255 124.7)">1</text>
<text x="255" y="123.1" transform="rotate(-90 255 123.1)">2</text>
<text x="260" y="125.5" transform="rotate(-90 260 125.5)">AK</text>
<text x="262.9" y="122.9">D406</text>
<text x="262.9" y="125.4">BAT54S</text>
<text x="51.8" y="127.3" transform="rotate(-90 51.8 127.3)">2</text>
<text x="54.6" y="128">PTS1206M2B1K00P100</text>
<text x="199.9" y="128">GND</text>
<text x="244.8" y="126.7">100nF</text>
<text x="257.5" y="128.6" transform="rotate(-90 257.5 128.6)">A</text>
<text x="262.6" y="128.6" transform="rotate(-90 262.6 128.6)">K</text>
<text x="48.7" y="136.9">GND</text>
<text x="93.9" y="133">R409</text>
<text x="94.7" y="135.6">20k</text>
<text x="112.9" y="135.6">+3V3</text>
<text x="128.2" y="135.6">GNDA</text>
<text x="265.3" y="133">+3V3</text>
<text x="73.4" y="140.7">4.02k</text>
<text x="73.6" y="138.1">R408</text>
<text x="91.3" y="143.2">+3V3</text>
<text x="95" y="139.4">1</text>
<text x="96.6" y="139.4">2</text>
<text x="253.9" y="138.1">GNDA</text>
<text x="48.1" y="144.5">+3V3</text>
<text x="66.5" y="149.6">GND</text>
<text x="74.6" y="144.5">1</text>
<text x="76.3" y="144.5">2</text>
<text x="116.5" y="146.3" transform="rotate(-90 116.5 146.3)">1</text>
<text x="116.5" y="144.7" transform="rotate(-90 116.5 144.7)">2</text>
<text x="118.6" y="144.5">C403</text>
<text x="118.6" y="147">100nF</text>
<text x="51.8" y="155.2" transform="rotate(-90 51.8 155.2)">1</text>
<text x="51.8" y="153.6" transform="rotate(-90 51.8 153.6)">2</text>
<text x="53.3" y="153.4">R404</text>
<text x="53.3" y="155.9">0603WAF1002T5E</text>
<text x="94.9" y="153.8" transform="rotate(-90 94.9 153.8)">V+</text>
<text x="97.8" y="154.6">OPA192IDBVR</text>
<text x="113.5" y="154.6">GND</text>
<text x="89.9" y="159" transform="rotate(-90 89.9 159)">IN+ IN-</text>
<text x="92.4" y="159" transform="rotate(-90 92.4 159)">V-</text>
<text x="94.9" y="159" transform="rotate(-90 94.9 159)">OUT</text>
<text x="97.8" y="157.2">U406</text>
<text x="119.3" y="161">R416</text>
<text x="126" y="161">1k</text>
<text x="122.9" y="163.5">1</text>
<text x="124.5" y="163.5">2</text>
<text x="133" y="167.6" transform="rotate(-90 133 167.6)">2</text>
<text x="51.8" y="172.6" transform="rotate(-90 51.8 172.6)">1</text>
<text x="54.6" y="172.4">U405</text>
<text x="89.4" y="168.6">GND</text>
<text x="122.9" y="171.1">100nF</text>
<text x="123.9" y="168.6">C414</text>
<text x="133" y="169.2" transform="rotate(-90 133 169.2)">1</text>
<text x="51.8" y="174.3" transform="rotate(-90 51.8 174.3)">2</text>
<text x="54.6" y="175">PTS1206M2B1K00P100</text>
<text x="48.7" y="183.8">GND</text>
<text x="129.5" y="182.6">GNDA</text>
</g>
<g font-size="1.3" fill="#a90000">
<text x="40.5" y="27.4" transform="rotate(-90 40.5 27.4)">2</text>
<text x="54.5" y="29.9" transform="rotate(-90 54.5 29.9)">4</text>
<text x="59.6" y="29.9" transform="rotate(-90 59.6 29.9)">5</text>
<text x="104" y="28.7" transform="rotate(-90 104 28.7)">2</text>
<text x="118" y="24.9" transform="rotate(-90 118 24.9)">2</text>
<text x="133.2" y="27.4" transform="rotate(-90 133.2 27.4)">4</text>
<text x="138.3" y="27.4" transform="rotate(-90 138.3 27.4)">5</text>
<text x="267.8" y="29.9" transform="rotate(-90 267.8 29.9)">2</text>
<text x="29.1" y="31.2" transform="rotate(-90 29.1 31.2)">2</text>
<text x="40.5" y="35" transform="rotate(-90 40.5 35)">1</text>
<text x="118" y="32.5" transform="rotate(-90 118 32.5)">1</text>
<text x="29.1" y="38.8" transform="rotate(-90 29.1 38.8)">1</text>
<text x="104" y="36.3" transform="rotate(-90 104 36.3)">1</text>
<text x="133.2" y="40.1" transform="rotate(-90 133.2 40.1)">3</text>
<text x="135.8" y="40.1" transform="rotate(-90 135.8 40.1)">2</text>
<text x="138.3" y="40.1" transform="rotate(-90 138.3 40.1)">1</text>
<text x="267.8" y="37.6" transform="rotate(-90 267.8 37.6)">1</text>
<text x="29.1" y="46.5" transform="rotate(-90 29.1 46.5)">2</text>
<text x="54.5" y="42.6" transform="rotate(-90 54.5 42.6)">3</text>
<text x="57" y="42.6" transform="rotate(-90 57 42.6)">2</text>
<text x="59.6" y="42.6" transform="rotate(-90 59.6 42.6)">1</text>
<text x="69.7" y="45.2" transform="rotate(-90 69.7 45.2)">1</text>
<text x="104" y="43.9" transform="rotate(-90 104 43.9)">2</text>
<text x="159.9" y="42.6" transform="rotate(-90 159.9 42.6)">1</text>
<text x="69.7" y="52.8" transform="rotate(-90 69.7 52.8)">2</text>
<text x="104" y="51.5" transform="rotate(-90 104 51.5)">1</text>
<text x="159.9" y="50.3" transform="rotate(-90 159.9 50.3)">2</text>
<text x="220.2" y="53.2">1</text>
<text x="240.6" y="53.2">8</text>
<text x="29.1" y="54.1" transform="rotate(-90 29.1 54.1)">1</text>
<text x="69.7" y="57.9" transform="rotate(-90 69.7 57.9)">2</text>
<text x="159.9" y="54.1" transform="rotate(-90 159.9 54.1)">2</text>
<text x="220.2" y="55.7">2</text>
<text x="220.2" y="58.3">3</text>
<text x="240.6" y="58.3">6</text>
<text x="240.6" y="55.7">7</text>
<text x="69.7" y="63" transform="rotate(-90 69.7 63)">1</text>
<text x="159.9" y="61.7" transform="rotate(-90 159.9 61.7)">1</text>
<text x="200.5" y="65.5" transform="rotate(-90 200.5 65.5)">2</text>
<text x="220.2" y="60.8">4</text>
<text x="240.6" y="60.8">5</text>
<text x="243.1" y="60.8">1</text>
<text x="250.7" y="60.8">2</text>
<text x="253.9" y="63" transform="rotate(-90 253.9 63)">2</text>
<text x="260.2" y="63.6" transform="rotate(-90 260.2 63.6)">3</text>
<text x="253.9" y="70.6" transform="rotate(-90 253.9 70.6)">1</text>
<text x="200.5" y="73.1" transform="rotate(-90 200.5 73.1)">1</text>
<text x="257.7" y="75" transform="rotate(-90 257.7 75)">1</text>
<text x="262.8" y="75" transform="rotate(-90 262.8 75)">2</text>
<text x="92" y="91.3">1</text>
<text x="99.6" y="91.3">2</text>
<text x="120.5" y="94.7" transform="rotate(-90 120.5 94.7)">2</text>
<text x="267.8" y="94.7" transform="rotate(-90 267.8 94.7)">2</text>
<text x="71.7" y="96.4">1</text>
<text x="79.3" y="96.4">2</text>
<text x="50.7" y="103.6" transform="rotate(-90 50.7 103.6)">2</text>
<text x="88.8" y="102.3" transform="rotate(-90 88.8 102.3)">4</text>
<text x="93.8" y="102.3" transform="rotate(-90 93.8 102.3)">5</text>
<text x="120.5" y="102.3" transform="rotate(-90 120.5 102.3)">1</text>
<text x="267.8" y="102.3" transform="rotate(-90 267.8 102.3)">1</text>
<text x="50.7" y="111.2" transform="rotate(-90 50.7 111.2)">1</text>
<text x="219" y="110.4">1</text>
<text x="219" y="112.9">2</text>
<text x="239.3" y="112.9">7</text>
<text x="239.3" y="110.4">8</text>
<text x="88.8" y="115" transform="rotate(-90 88.8 115)">3</text>
<text x="91.3" y="115" transform="rotate(-90 91.3 115)">2</text>
<text x="93.8" y="115" transform="rotate(-90 93.8 115)">1</text>
<text x="118.6" y="115.4">1</text>
<text x="126.3" y="115.4">2</text>
<text x="130.7" y="117.6" transform="rotate(-90 130.7 117.6)">2</text>
<text x="201.8" y="115" transform="rotate(-90 201.8 115)">2</text>
<text x="219" y="115.4">3</text>
<text x="219" y="118">4</text>
<text x="239.3" y="118">5</text>
<text x="239.3" y="115.4">6</text>
<text x="241.8" y="118">1</text>
<text x="249.5" y="118">2</text>
<text x="50.7" y="122.7" transform="rotate(-90 50.7 122.7)">1</text>
<text x="130.7" y="125.2" transform="rotate(-90 130.7 125.2)">1</text>
<text x="201.8" y="122.7" transform="rotate(-90 201.8 122.7)">1</text>
<text x="253.9" y="120.1" transform="rotate(-90 253.9 120.1)">2</text>
<text x="258.9" y="120.7" transform="rotate(-90 258.9 120.7)">3</text>
<text x="50.7" y="130.3" transform="rotate(-90 50.7 130.3)">2</text>
<text x="253.9" y="127.7" transform="rotate(-90 253.9 127.7)">1</text>
<text x="256.4" y="132.2" transform="rotate(-90 256.4 132.2)">1</text>
<text x="261.5" y="132.2" transform="rotate(-90 261.5 132.2)">2</text>
<text x="71.7" y="143.4">1</text>
<text x="79.3" y="143.4">2</text>
<text x="92" y="138.3">1</text>
<text x="99.6" y="138.3">2</text>
<text x="115.4" y="141.7" transform="rotate(-90 115.4 141.7)">2</text>
<text x="88.8" y="149.3" transform="rotate(-90 88.8 149.3)">4</text>
<text x="93.8" y="149.3" transform="rotate(-90 93.8 149.3)">5</text>
<text x="115.4" y="149.3" transform="rotate(-90 115.4 149.3)">1</text>
<text x="50.7" y="150.6" transform="rotate(-90 50.7 150.6)">2</text>
<text x="50.7" y="158.2" transform="rotate(-90 50.7 158.2)">1</text>
<text x="88.8" y="162" transform="rotate(-90 88.8 162)">3</text>
<text x="91.3" y="162" transform="rotate(-90 91.3 162)">2</text>
<text x="93.8" y="162" transform="rotate(-90 93.8 162)">1</text>
<text x="119.9" y="162.4">1</text>
<text x="127.5" y="162.4">2</text>
<text x="131.9" y="164.6" transform="rotate(-90 131.9 164.6)">2</text>
<text x="50.7" y="169.6" transform="rotate(-90 50.7 169.6)">1</text>
<text x="131.9" y="172.2" transform="rotate(-90 131.9 172.2)">1</text>
<text x="50.7" y="177.3" transform="rotate(-90 50.7 177.3)">2</text>
</g>
<g font-size="1.3" fill="#725600">
<text x="218.1" y="40.5" transform="rotate(-90 218.1 40.5)">I_SH_OUT_N</text>
<text x="244.8" y="40.5" transform="rotate(-90 244.8 40.5)">I_SH_OUT_P</text>
<text x="170.3" y="53">vin_analog</text>
<text x="80.2" y="54.3">vout_analog</text>
<text x="269.4" y="61.9">iout_analog</text>
<text x="216.9" y="100.2" transform="rotate(-90 216.9 100.2)">I_SH_IN_N</text>
<text x="243.5" y="98.9" transform="rotate(-90 243.5 98.9)">I_SH_IN_P</text>
<text x="139.9" y="116.5">HS_thermistor</text>
<text x="268.1" y="119.1">iin_analog</text>
<text x="141.1" y="163.5">LS_thermistor</text>
</g>
</svg>
